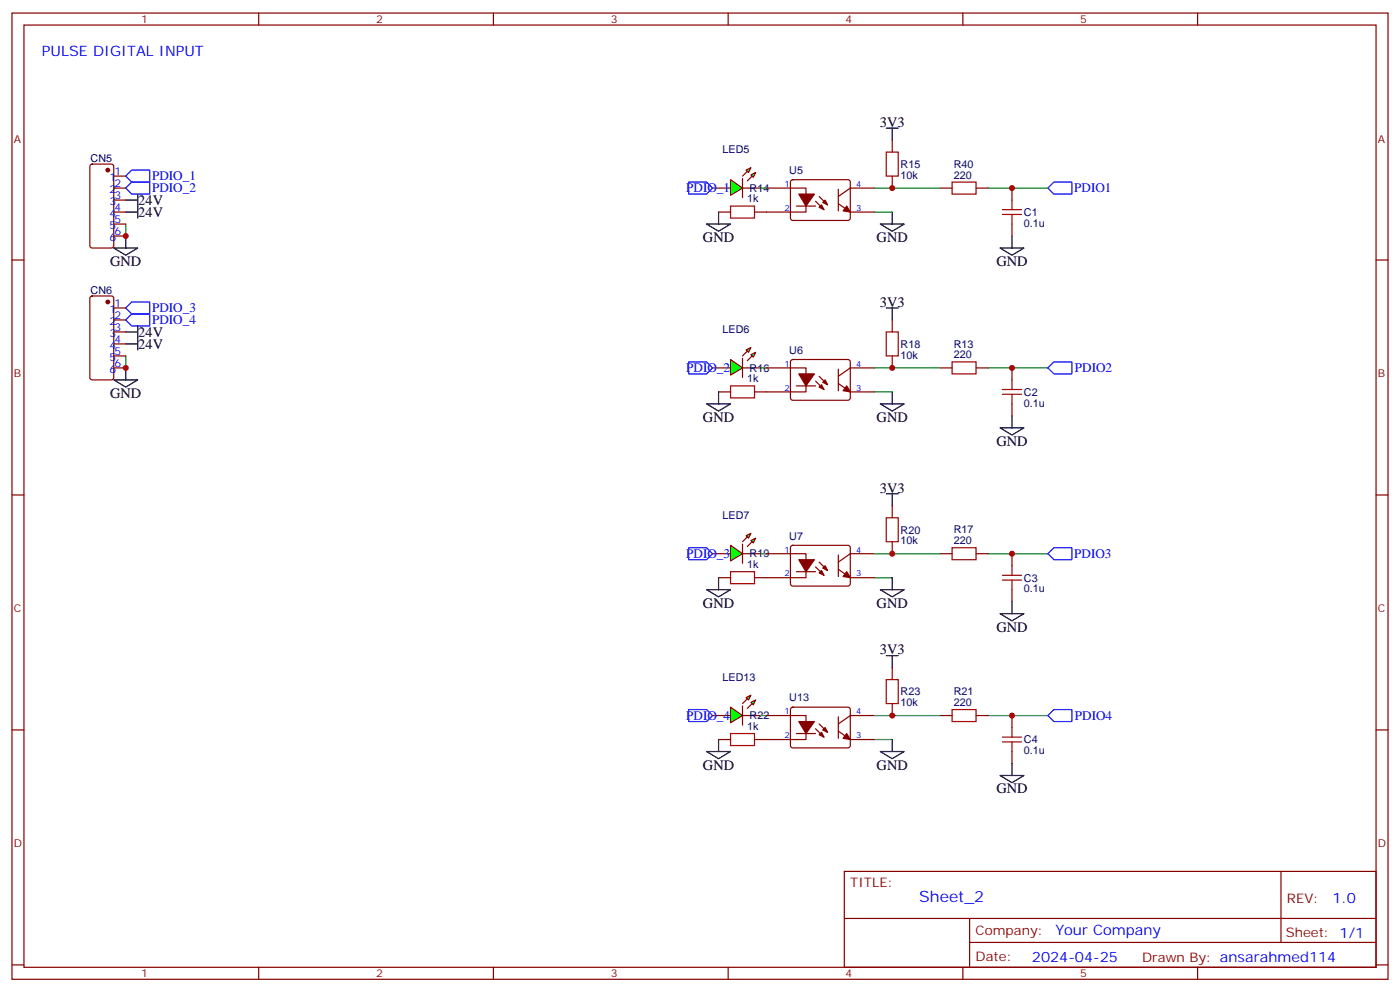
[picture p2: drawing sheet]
<svg xmlns="http://www.w3.org/2000/svg" width="412mm" height="292mm" viewBox="0 0 412 292" stroke-linecap="round" stroke-linejoin="round" font-family="sans-serif">
<g fill="none" stroke="#870000" stroke-width=".35">
<path d="M3.5 3.8h405.4v284.4h-405.4zM7.1 7.4h398.2v277.3h-398.2zM76.2 3.8v3.6M145.3 3.8v3.6M214.5 3.8v3.6M283.6 3.8v3.6M352.8 3.8v3.6M26.7 48.5l.5-.2h5.6l.7 .4v23.6l-.4 .6-5.9 .1-.7-.5v-23.5zM33.5 55.4h3.5M33.5 51.8h3.5M33.5 58.9h3.5M209.9 55.4h5.3"/>
<path d="M218.7 55.4h5.3M276.9 55.4h3.6M287.5 55.4h3.5M298.1 55.4v3.5M3.5 76.5h3.6M33.5 62.4h3.5M33.5 65.9h3.5M33.5 69.5h3.5M298.1 65.9v3.6M405.3 76.5h3.6M26.7 87.3l.5-.2h5.6l.7 .4v23.6l-.4 .6-5.9 .1-.7-.5v-23.5zM33.5 90.6h3.5"/>
<path d="M33.5 94.2h3.5M33.5 97.7h3.5M33.5 108.3h3.5M33.5 101.2h3.5M33.5 104.7h3.5M276.9 108.3h3.6M287.5 108.3h3.5M298.1 108.3v3.5M298.1 118.9v3.5M3.5 145.7h3.6M405.3 145.7h3.6M276.9 162.9h3.6"/>
<path d="M287.5 162.9h3.5M298.1 162.9v3.6M298.1 173.5v3.6M3.5 214.8h3.6M276.9 210.6h3.6M287.5 210.6h3.5M298.1 210.6v3.5M405.3 214.8h3.6M298.1 221.2v3.5M248.7 256.4h156.6v28.3h-156.6zM377.3 256.5v20.8M248.7 270.3h156.5"/>
<path d="M285.6 277.3h119.6M285.6 270.3v14.1M3.5 284h3.6M76.2 284.7v3.5M145.3 284.7v3.5M214.5 284.7v3.5M283.6 284.7v3.5M352.8 284.7v3.5M405.3 284h3.6"/>
</g>
<g fill="none" stroke="#000" stroke-width=".35">
<path d="M37 58.9h3.6M40.6 57.1v7.1M33.5 73h7.1l-3.6 2.1zM37 62.4h3.6M37 69.5v3.5M294.6 73h7l-3.5 2.1zM298.1 69.5v3.5M37 97.7h3.6M40.6 95.9v7.1M33.5 111.8h7.1l-3.6 2.1zM37 101.2h3.6M37 108.3v3.5"/>
<path d="M294.6 125.9h7l-3.5 2.1zM298.1 122.4v3.5M298.1 177.1v3.5M294.6 180.6h7l-3.5 2.1zM294.6 228.2h7l-3.5 2.1zM298.1 224.7v3.5"/>
</g>
<g fill="none" stroke="#a10000" stroke-width=".35">
<path d="M280.5 53.6h7v3.5h-7zM298.1 58.9v2.8M295.3 63.1h5.6M295.3 61.7h5.6M298.1 63.1v2.8M280.5 106.5h7v3.5h-7zM295.3 116h5.6M295.3 114.6h5.6M298.1 111.8v2.8M298.1 116v2.9M280.5 161.2h7v3.5h-7zM295.3 170.7h5.6"/>
<path d="M295.3 169.3h5.6M298.1 166.5v2.8M298.1 170.7v2.8M280.5 208.8h7v3.5h-7zM295.3 218.3h5.6M295.3 216.9h5.6M298.1 214.1v2.8M298.1 218.3v2.9"/>
</g>
<path d="M37 55.4l1.8-1.8h5.3v3.5h-5.3zM38.8 50.1h5.3v3.5h-5.3l-1.8-1.8zM308.7 55.4l1.7-1.8h5.3v3.5h-5.3zM37 90.6l1.8-1.7h5.3v3.5h-5.3zM37 94.2l1.8-1.8h5.3v3.5h-5.3zM310.4 106.5h5.3v3.5h-5.3l-1.7-1.7zM308.7 162.9l1.7-1.7h5.3v3.5h-5.3zM308.7 210.6l1.7-1.8h5.3v3.5h-5.3z" fill="none" stroke="#00f" stroke-width=".35"/>
<path d="M291 55.4h17.7M37 65.9v3.6M37 104.7v3.6M291 108.3h17.7M291 162.9h17.7M291 210.6h17.7" fill="none" stroke="#008700" stroke-width=".35"/>
<g fill="#870000" stroke="#870000" stroke-width=".35">
<circle cx="31.7" cy="50.1" r=".53"/>
<circle cx="31.7" cy="88.9" r=".53"/>
</g>
<g fill="#0f0" stroke="#870000" stroke-width=".35">
<path d="M221.2 51.5l1.4-.7-.7 1.4z"/>
<path d="M219.8 50.1l1.4-.7-.7 1.4z"/>
</g>
<g fill="#870000" stroke="#870000" stroke-width=".35">
<path d="M220.1 53.2l1.4-1.4z"/>
<path d="M218.7 51.8l1.4-1.4z"/>
</g>
<path d="M218.7 52.5v5.7z" fill="#f00" stroke="#870000" stroke-width=".35"/>
<path d="M215.2 52.9l3.5 2.5-3.5 2.1z" fill="#0f0" stroke="#870000" stroke-width=".35"/>
<path d="M261.1 44.8h3.5v7h-3.5zM215.2 60.6h7v3.6h-7z" fill="none" stroke="#a10000" stroke-width=".35"/>
<g fill="none" stroke="#870000" stroke-width=".35">
<path d="M225.8 55.4h11.6v7h-15.2M233.1 53.1l.4-.2h16.5l.5 .7-.1 10.8-.6 .5-16.5-.1-.5-.6v-10.6zM240.2 59.2l2.5 2.5M241.3 57.8l2.5 2.5M246.9 59.9l3.6 2.5h7M246.9 55.7v6.4M257.5 55.4h-7l-3.6 2.4M262.8 41.2v3.6M262.8 51.8v3.6M211.7 62.4h3.5M234.6 60.6h5.6M209.9 108.3h5.3"/>
<path d="M218.7 108.3h5.3"/>
</g>
<path d="M224 55.4h1.8M257.5 55.4h19.4M257.5 62.4h5.3" fill="none" stroke="#008700" stroke-width=".35"/>
<path d="M261.1 37.7h3.5M262.8 37.7v3.5M259.3 65.9h7l-3.5 2.2zM262.8 62.4v3.5" fill="none" stroke="#000" stroke-width=".35"/>
<g fill="#870000" stroke="#870000" stroke-width=".35">
<path d="M249.4 60.6l1.1 1.8-2.1-.3z"/>
<path d="M241.3 61l.7-.7 .7 1.4z"/>
<path d="M242.4 59.6l.7-.7 .7 1.4z"/>
<path d="M235.3 57.1h4.6l-2.5 3.5z"/>
</g>
<g fill="#0f0" stroke="#870000" stroke-width=".35">
<path d="M221.2 104.4l1.4-.7-.7 1.4z"/>
<path d="M219.8 103l1.4-.7-.7 1.4z"/>
</g>
<g fill="#870000" stroke="#870000" stroke-width=".35">
<path d="M220.1 106.2l1.4-1.5z"/>
<path d="M218.7 104.7l1.4-1.4z"/>
</g>
<path d="M218.7 105.4v5.7z" fill="#f00" stroke="#870000" stroke-width=".35"/>
<path d="M215.2 105.8l3.5 2.5-3.5 2.1z" fill="#0f0" stroke="#870000" stroke-width=".35"/>
<path d="M261.1 97.7h3.5v7h-3.5zM215.2 113.6h7v3.5h-7z" fill="none" stroke="#a10000" stroke-width=".35"/>
<g fill="none" stroke="#870000" stroke-width=".35">
<path d="M262.8 94.2v3.5M211.7 115.3h3.5M225.8 108.3h11.6v7h-15.2M233.1 106l.4-.2 16.5 .1 .5 .6-.1 10.9-.6 .4-16.5-.1-.5-.6v-10.6zM234.6 113.6h5.6M240.2 112.1l2.5 2.5M241.3 110.7l2.5 2.5M246.9 112.9l3.6 2.4h7M246.9 108.6v6.4M257.5 108.3h-7l-3.6 2.4M262.8 104.7v3.6M209.9 162.9h5.3"/>
<path d="M218.7 162.9h5.3"/>
</g>
<path d="M224 108.3h1.8M257.5 108.3h19.4M257.5 115.3h5.3" fill="none" stroke="#008700" stroke-width=".35"/>
<path d="M261.1 90.6h3.5M262.8 90.6v3.6M259.3 118.9h7l-3.5 2.1zM262.8 115.3v3.6" fill="none" stroke="#000" stroke-width=".35"/>
<g fill="#870000" stroke="#870000" stroke-width=".35">
<path d="M249.4 113.6l1.1 1.7-2.1-.3z"/>
<path d="M241.3 113.9l.7-.7 .7 1.4z"/>
<path d="M242.4 112.5l.7-.7 .7 1.4z"/>
<path d="M235.3 110h4.6l-2.5 3.6z"/>
</g>
<g fill="#0f0" stroke="#870000" stroke-width=".35">
<path d="M221.2 159.1l1.4-.7-.7 1.4z"/>
<path d="M219.8 157.7l1.4-.7-.7 1.4z"/>
</g>
<g fill="#870000" stroke="#870000" stroke-width=".35">
<path d="M220.1 160.8l1.4-1.4z"/>
<path d="M218.7 159.4l1.4-1.4z"/>
</g>
<path d="M218.7 160.1v5.7z" fill="#f00" stroke="#870000" stroke-width=".35"/>
<path d="M215.2 160.5l3.5 2.4-3.5 2.2z" fill="#0f0" stroke="#870000" stroke-width=".35"/>
<path d="M261.1 152.4h3.5v7h-3.5zM215.2 168.2h7v3.6h-7z" fill="none" stroke="#a10000" stroke-width=".35"/>
<g fill="none" stroke="#870000" stroke-width=".35">
<path d="M262.8 148.8v3.6M262.8 159.4v3.5M211.7 170h3.5M225.8 162.9h11.6v7.1h-15.2M233.1 160.7l.4-.2h16.5l.5 .7-.1 10.8-.6 .5-16.5-.1-.5-.6v-10.6zM234.6 168.2h5.6M240.2 166.8l2.5 2.5M241.3 165.4l2.5 2.5M246.9 167.5l3.6 2.5h7M246.9 163.3v6.4M257.5 162.9h-7l-3.6 2.5M209.9 210.6h5.3"/>
<path d="M218.7 210.6h5.3"/>
</g>
<path d="M224 162.9h1.8M257.5 162.9h19.4M257.5 170h5.3" fill="none" stroke="#008700" stroke-width=".35"/>
<path d="M261.1 145.3h3.5M262.8 145.3v3.5M259.3 173.5h7l-3.5 2.1zM262.8 170v3.5" fill="none" stroke="#000" stroke-width=".35"/>
<g fill="#870000" stroke="#870000" stroke-width=".35">
<path d="M249.4 168.2l1.1 1.8-2.1-.3z"/>
<path d="M242 167.9l.7 1.4-1.4-.7z"/>
<path d="M242.4 167.2l.7-.7 .7 1.4z"/>
<path d="M235.3 164.7h4.6l-2.5 3.5z"/>
</g>
<g fill="#0f0" stroke="#870000" stroke-width=".35">
<path d="M221.2 206.7l1.4-.7-.7 1.4z"/>
<path d="M219.8 205.3l1.4-.7-.7 1.4z"/>
</g>
<g fill="#870000" stroke="#870000" stroke-width=".35">
<path d="M220.1 208.5l1.4-1.5z"/>
<path d="M218.7 207l1.4-1.4z"/>
</g>
<path d="M218.7 207.8v5.6z" fill="#f00" stroke="#870000" stroke-width=".35"/>
<path d="M215.2 208.1l3.5 2.5-3.5 2.1z" fill="#0f0" stroke="#870000" stroke-width=".35"/>
<path d="M261.1 200h3.5v7h-3.5zM215.2 215.9h7v3.5h-7z" fill="none" stroke="#a10000" stroke-width=".35"/>
<path d="M262.8 196.5v3.5M211.7 217.6h3.5M225.8 210.6h11.6v7h-15.2M233.1 208.3l.4-.2 16.5 .1 .5 .6-.1 10.9-.6 .4-16.5-.1-.5-.6v-10.6zM234.6 215.9h5.6M240.2 214.5l2.5 2.4M241.3 213l2.5 2.5M246.9 215.2l3.6 2.4h7M246.9 210.9v6.4M257.5 210.6h-7l-3.6 2.4M262.8 207v3.6" fill="none" stroke="#870000" stroke-width=".35"/>
<path d="M224 210.6h1.8M257.5 210.6h19.4M257.5 217.6h5.3" fill="none" stroke="#008700" stroke-width=".35"/>
<path d="M208.1 65.9h7.1l-3.5 2.2zM211.7 62.4v3.5M208.1 118.9h7.1l-3.5 2.1zM211.7 115.3v3.6M208.1 173.5h7.1l-3.5 2.1zM211.7 170v3.5M261.1 192.9h3.5M262.8 192.9v3.6M211.7 217.6v3.6M262.8 217.6v3.6M208.1 221.2h7.1l-3.5 2.1zM259.3 221.2h7l-3.5 2.1z" fill="none" stroke="#000" stroke-width=".35"/>
<g fill="#870000" stroke="#870000" stroke-width=".35">
<path d="M249.4 215.9l1.1 1.7-2.1-.3z"/>
<path d="M242 215.5l.7 1.4-1.4-.7z"/>
<path d="M242.4 214.8l.7-.7 .7 1.4z"/>
<path d="M235.3 212.3h4.6l-2.5 3.6z"/>
</g>
<path d="M202.8 53.6h5.3l1.8 1.8-1.8 1.7h-5.3zM202.8 106.5h5.3l1.8 1.8-1.8 1.7h-5.3zM202.8 161.2h5.3l1.8 1.7-1.8 1.8h-5.3zM202.8 208.8h5.3l1.8 1.8-1.8 1.7h-5.3z" fill="none" stroke="#00f" stroke-width=".35"/>
<g fill="#c00">
<circle cx="298.1" cy="55.4" r=".88"/>
<circle cx="298.1" cy="108.3" r=".88"/>
<circle cx="298.1" cy="162.9" r=".88"/>
<circle cx="298.1" cy="210.6" r=".88"/>
<circle cx="37" cy="69.5" r=".88"/>
<circle cx="37" cy="108.3" r=".88"/>
<circle cx="262.8" cy="55.4" r=".88"/>
<circle cx="262.8" cy="108.3" r=".88"/>
<circle cx="262.8" cy="162.9" r=".88"/>
<circle cx="262.8" cy="210.6" r=".88"/>
</g>
<text font-size="4.6" fill="#00f" x="270.8" y="265.5">Sheet_2</text>
<g font-size="4.2" fill="#00f">
<text x="12.3" y="16.5">PULSE DIGITAL INPUT</text>
<text x="392.5" y="265.7">1.0</text>
<text x="310.9" y="275.3">Your Company</text>
<text x="304" y="283.1">2024-04-25</text>
</g>
<g font-size="4.2">
<text x="259.2" y="37.4">3V3</text>
<text x="40.7" y="60.3">24V</text>
<text x="40.7" y="63.9">24V</text>
<text x="207.1" y="71.2">GND</text>
<text x="258.2" y="71.2">GND</text>
<text x="32.5" y="78.3">GND</text>
<text x="293.5" y="78.3">GND</text>
<text x="259.2" y="90.3">3V3</text>
<text x="40.7" y="99.1">24V</text>
<text x="40.7" y="102.6">24V</text>
<text x="32.5" y="117.1">GND</text>
<text x="207.1" y="124.1">GND</text>
<text x="258.2" y="124.1">GND</text>
<text x="293.5" y="131.2">GND</text>
<text x="259.2" y="145">3V3</text>
<text x="207.1" y="178.8">GND</text>
<text x="258.2" y="178.8">GND</text>
<text x="293.5" y="185.9">GND</text>
<text x="259.2" y="192.6">3V3</text>
<text x="207.1" y="226.4">GND</text>
<text x="258.2" y="226.4">GND</text>
<text x="293.5" y="233.5">GND</text>
</g>
<g font-size="3.9" fill="#00f">
<text x="44.8" y="53.1">PDIO_1</text>
<text x="44.8" y="56.6">PDIO_2</text>
<text x="202.1" y="56.6">PDIO_1</text>
<text x="316.4" y="56.6">PDIO1</text>
<text x="44.8" y="91.9">PDIO_3</text>
<text x="44.8" y="95.4">PDIO_4</text>
<text x="202.1" y="109.5">PDIO_2</text>
<text x="316.6" y="109.5">PDIO2</text>
<text x="202.1" y="164.2">PDIO_3</text>
<text x="316.4" y="164.2">PDIO3</text>
<text x="202.1" y="211.8">PDIO_4</text>
<text x="316.6" y="211.8">PDIO4</text>
</g>
<g font-size="3.9" fill="#800">
<text x="250.5" y="261">TITLE:</text>
<text x="379.1" y="265.7">REV:</text>
<text x="287.4" y="275.2">Company:</text>
<text x="378.7" y="275.8">Sheet: 1/1</text>
<text x="287.4" y="282.9">Date:</text>
<text x="336.4" y="283">Drawn By: ansarahmed114</text>
</g>
<g font-size="3.2" fill="#800">
<text x="41.6" y="6.8">1</text>
<text x="110.8" y="6.8">2</text>
<text x="179.9" y="6.8">3</text>
<text x="249.1" y="6.8">4</text>
<text x="318.2" y="6.8">5</text>
<text x="4.1" y="41.9">A</text>
<text x="405.9" y="41.9">A</text>
<text x="4.1" y="111.1">B</text>
<text x="405.9" y="111.1">B</text>
<text x="4.1" y="180.2">C</text>
<text x="405.9" y="180.2">C</text>
<text x="4.1" y="249.4">D</text>
<text x="405.9" y="249.4">D</text>
<text x="41.6" y="287.7">1</text>
<text x="110.8" y="287.7">2</text>
<text x="179.9" y="287.7">3</text>
<text x="249.1" y="287.7">4</text>
<text x="318.2" y="287.7">5</text>
</g>
<g font-size="3.2" fill="#000080">
<text x="26.7" y="47.7">CN5</text>
<text x="212.8" y="45.1">LED5</text>
<text x="232.5" y="51.2">U5</text>
<text x="265.3" y="52.6">10k</text>
<text x="265.3" y="49.4">R15</text>
<text x="281" y="52.5">220</text>
<text x="281" y="49.4">R40</text>
<text x="220.1" y="59.6">1k</text>
<text x="220.8" y="56.4">R14</text>
<text x="301.6" y="63.6">C1</text>
<text x="301.6" y="66.8">0.1u</text>
<text x="26.7" y="86.5">CN6</text>
<text x="212.8" y="98.1">LED6</text>
<text x="232.5" y="104.1">U6</text>
<text x="265.3" y="105.5">10k</text>
<text x="265.3" y="102.4">R18</text>
<text x="281" y="105.4">220</text>
<text x="281" y="102.3">R13</text>
<text x="220.1" y="112.5">1k</text>
<text x="220.8" y="109.4">R16</text>
<text x="301.6" y="119.7">0.1u</text>
<text x="301.6" y="116.5">C2</text>
<text x="212.8" y="152.7">LED7</text>
<text x="232.5" y="158.8">U7</text>
<text x="265.3" y="160.2">10k</text>
<text x="265.3" y="157">R20</text>
<text x="281" y="160.1">220</text>
<text x="281" y="157">R17</text>
<text x="220.1" y="167.2">1k</text>
<text x="220.8" y="164">R19</text>
<text x="301.6" y="171.2">C3</text>
<text x="301.6" y="174.4">0.1u</text>
<text x="212.8" y="200.4">LED13</text>
<text x="232.5" y="206.4">U13</text>
<text x="265.3" y="207.8">10k</text>
<text x="265.3" y="204.7">R23</text>
<text x="281" y="207.8">220</text>
<text x="281" y="204.6">R21</text>
<text x="220.1" y="214.8">1k</text>
<text x="220.8" y="211.7">R22</text>
<text x="301.6" y="222">0.1u</text>
<text x="301.6" y="218.8">C4</text>
</g>
<g font-size="3.2" fill="#00f">
<text x="32.2" y="53.2">1</text>
<text x="33.7" y="51.5">1</text>
<text x="32.2" y="56.8">2</text>
<text x="33.7" y="55">2</text>
<text x="33.7" y="58.5">3</text>
<text x="32.2" y="60.3">3</text>
<text x="32.2" y="63.8">4</text>
<text x="33.7" y="62.1">4</text>
<text x="33.7" y="65.6">5</text>
<text x="32.2" y="67.3">5</text>
<text x="32.2" y="70.9">6</text>
<text x="33.7" y="69.1">6</text>
<text x="32.2" y="92">1</text>
<text x="32.2" y="95.6">2</text>
<text x="33.7" y="90.3">1</text>
<text x="33.7" y="93.8">2</text>
<text x="32.2" y="99.1">3</text>
<text x="33.7" y="97.3">3</text>
<text x="33.7" y="100.9">4</text>
<text x="32.2" y="102.6">4</text>
<text x="32.2" y="106.2">5</text>
<text x="33.7" y="104.4">5</text>
<text x="33.7" y="107.9">6</text>
<text x="32.2" y="109.7">6</text>
</g>
<g font-size="2.5" fill="#00f">
<text x="231.1" y="55">1</text>
<text x="252.2" y="55">4</text>
<text x="231.1" y="62.1">2</text>
<text x="252.2" y="62.1">3</text>
<text x="231.1" y="107.9">1</text>
<text x="252.2" y="107.9">4</text>
<text x="231.1" y="115">2</text>
<text x="252.2" y="115">3</text>
<text x="231.1" y="162.6">1</text>
<text x="252.2" y="162.6">4</text>
<text x="231.1" y="169.7">2</text>
<text x="252.2" y="169.7">3</text>
<text x="231.1" y="210.2">1</text>
<text x="252.2" y="210.2">4</text>
<text x="231.1" y="217.3">2</text>
<text x="252.2" y="217.3">3</text>
</g>
</svg>
